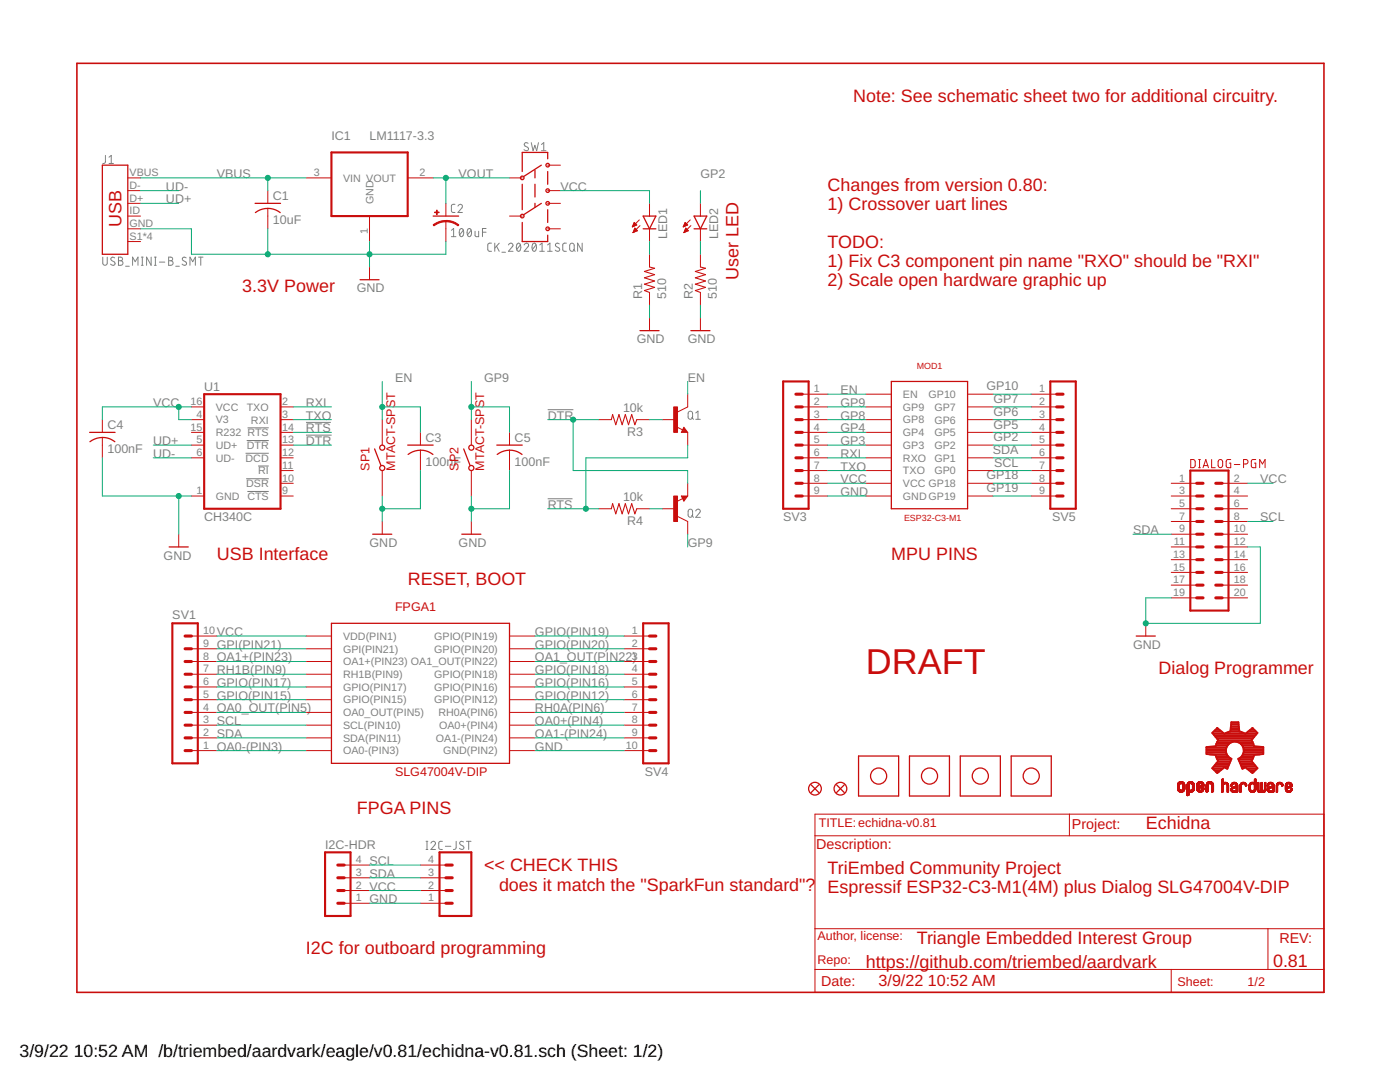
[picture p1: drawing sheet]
<svg xmlns="http://www.w3.org/2000/svg" width="279mm" height="216mm" viewBox="0 0 279 216" stroke-linecap="round" stroke-linejoin="round" font-family="sans-serif">
<g fill="none" stroke="#808080" stroke-width=".2">
<path d="M21 31v1.4l-.2 .2h-.3M21.8 32.6h.8M21.8 31.4l.4-.4v1.6M105.4 28.6a.41 .41 0 0 0-.6-.1 .41 .41 0 0 0 0 .6l.5 .3a.41 .41 0 0 1 .1 .6 .41 .41 0 0 1-.7 0l-.1-.1M106 28.5l.4 1.6 .3-1.1 .4 1.1 .4-1.6M108.1 28.8l.4-.3v1.6M108.1 30.1h.9M20.5 51.3v1.2a.44 .44 0 0 0 .5 .4 .44 .44 0 0 0 .4-.4v-1.2M22.9 51.5l-.2-.1a.38 .38 0 0 0-.5 .1 .38 .38 0 0 0 .1 .5l.5 .3a.41 .41 0 0 1 0 .6 .41 .41 0 0 1-.6-.1l-.1-.1M23.6 51.3h.5a.36 .36 0 0 1 .4 .4 .36 .36 0 0 1-.4 .3 .46 .46 0 0 1 .5 .5 .46 .46 0 0 1-.5 .4h-.5zM23.6 52h.5M25.1 53.1h.7"/>
<path d="M26.5 52.9v-1.6l.5 .9 .5-.9v1.6M28.2 52.9h.4M28.2 51.3h.4M28.4 51.3v1.6M30.2 51.3v1.6l-.9-1.6v1.6M30.8 52.9h.4M30.8 51.3h.4M31 51.3v1.6M31.8 52.3h1.1M33.7 51.3h.4a.36 .36 0 0 1 .4 .4 .36 .36 0 0 1-.4 .3 .46 .46 0 0 1 .4 .5 .46 .46 0 0 1-.4 .4h-.4zM33.7 52h.4M35.1 53.1h.7"/>
<path d="M37.1 51.5l-.1-.1a.38 .38 0 0 0-.6 .1 .38 .38 0 0 0 .2 .5l.5 .3a.44 .44 0 0 1-.1 .7 .44 .44 0 0 1-.7-.3M37.9 52.9v-1.6l.6 .9 .5-.9v1.6M39.6 51.3h.9M40.1 51.3v1.6M90.1 46l.4-.4v1.6M90.1 47.2h.9M90.8 40.8h-.5l-.2 .3v1.1l.2 .2h.5M91.4 41.1a.44 .44 0 0 1 .6-.3 .44 .44 0 0 1 .2 .7l-.8 .9h.9M91.8 45.7l.3-.1a.97 .97 0 0 1 0 1.6 1.02 1.02 0 0 1-.3-1.5zM92.5 46l-.8 .9M93.4 45.7l.3-.1a.97 .97 0 0 1 0 1.6 1.02 1.02 0 0 1-.3-1.5zM94 46l-.7 .9"/>
<path d="M94.8 46.1v1l.3 .1h.4v-1.1M96.3 46.3h.7M97 45.6h-.7v1.6M98.1 48.5l-.5 .1-.3 .3 .1 1 .2 .2h.5M98.7 48.5v1.6M99.1 49.1l.5 1M99.6 48.5l-.9 1M100.2 50.3h.7M101.5 48.9a.44 .44 0 0 1 .6-.4 .44 .44 0 0 1 .1 .7l-.7 .9h.9M103.3 48.6l.2-.1a.95 .95 0 0 1 0 1.6 1.04 1.04 0 0 1-.2-1.5zM103.8 48.9l-.7 .9M104.6 48.9a.44 .44 0 0 1 .6-.4 .44 .44 0 0 1 .2 .7l-.8 .9h.9"/>
<path d="M106.4 48.6l.2-.1a.97 .97 0 0 1 0 1.6 1.02 1.02 0 0 1-.2-1.5zM107 48.9l-.7 .9M107.7 50.1h.9M107.7 48.9l.5-.4v1.6M109.3 50.1h.9M109.3 48.9l.4-.4v1.6M111.6 48.7l-.2-.1a.38 .38 0 0 0-.5 .1 .38 .38 0 0 0 .1 .5l.5 .3a.44 .44 0 0 1 0 .7 .44 .44 0 0 1-.7-.3M113 48.5l-.5 .1-.2 .3v1l.2 .2h.5M113.8 48.7l.4-.2 .3 .2 .1 1a.46 .46 0 0 1-.5 .4 .46 .46 0 0 1-.4-.4v-.7zM114.4 49.8l.4 .3M116.2 48.5v1.6l-.9-1.6v1.6M49 90.4h4.6"/>
<path d="M49.1 95.5h4.5M49.2 87.9h4.4M49.4 98.1h4.2M49.4 85.4h4.2M51.5 93h2.1M61.1 84.3h4.9M61.1 86.8h5.1M109.3 99.5h5M109.3 81.7h5.1M137.5 82.2l.3-.2 .3 .2 .1 1a.44 .44 0 0 1-.4 .5 .44 .44 0 0 1-.5-.5zM138 83.3l.4 .4M138.9 82.4l.4-.4v1.7"/>
<path d="M138.9 83.7h.9M137.5 101.7l.3-.1 .3 .1 .1 1.1a.44 .44 0 0 1-.4 .4 .44 .44 0 0 1-.5-.4zM138 102.8l.4 .4M138.9 102a.44 .44 0 0 1 .6-.4 .44 .44 0 0 1 .1 .7l-.7 .9h.9M85 169.5h.4M85 167.9h.4M85.2 167.9v1.6M86 168.2a.45 .45 0 0 1 .6-.3 .45 .45 0 0 1 .2 .7l-.8 .9h.9M88.3 167.9h-.5l-.2 .3v1.1l.2 .2h.5M88.9 168.9h1.1M91 167.9v1.4l-.5 .2M92.5 168l-.2-.1a.38 .38 0 0 0-.5 .1 .38 .38 0 0 0 .1 .6l.5 .2a.41 .41 0 0 1 .1 .6 .41 .41 0 0 1-.7 0l-.1-.1"/>
<path d="M93.1 167.9h.9M93.5 167.9v1.6"/>
</g>
<path d="M66.1 30.4h15.3v12.7h-15.3zM40.7 78.7h15.3v22.8h-15.3zM156.3 76.1h5.1v25.4h-5.1zM209.6 76.1h5.1v25.4h-5.1zM237.6 93.9h7.6v27.9h-7.6zM34.4 124.4h5.1v27.9h-5.1zM128.4 124.4h5v27.9h-5zM64.9 170.1h5.1v12.7h-5.1zM87.7 170.1h6.4v12.7h-6.4z" fill="none" stroke="#c90d0c" stroke-width=".42"/>
<g fill="none" stroke="#c90d0c" stroke-width=".61">
<path d="M158.8 78.7h1.3M210.9 78.7h1.3M158.8 83.7h1.3M158.8 81.2h1.3M158.8 88.8h1.3M158.8 86.3h1.3M158.8 96.4h1.3M158.8 93.9h1.3M158.8 91.4h1.3M158.8 99h1.3M210.9 83.7h1.3M210.9 81.2h1.3"/>
<path d="M210.9 88.8h1.3M210.9 86.3h1.3M210.9 96.4h1.3M210.9 93.9h1.3M210.9 91.4h1.3M210.9 99h1.3M238.8 96.4h1.3M238.8 99h1.3M242.6 96.4h1.3M242.6 99h1.3M238.8 101.5h1.3M238.8 106.6h1.3"/>
<path d="M238.8 104.1h1.3M238.8 109.1h1.3M238.8 111.7h1.3M238.8 114.2h1.3M238.8 116.8h1.3M238.8 119.3h1.3M242.6 101.5h1.3M242.6 106.6h1.3M242.6 104.1h1.3M242.6 109.1h1.3M242.6 111.7h1.3M242.6 114.2h1.3"/>
<path d="M242.6 116.8h1.3M242.6 119.3h1.3M36.9 139.6h1.3M36.9 132h1.3M36.9 134.5h1.3M36.9 137.1h1.3M36.9 126.9h1.3M36.9 129.5h1.3M129.6 139.6h1.3M129.6 132h1.3M129.6 134.5h1.3M129.6 137.1h1.3"/>
<path d="M129.6 126.9h1.3M129.6 129.5h1.3M36.9 144.7h1.3M36.9 147.2h1.3M36.9 149.8h1.3M36.9 142.2h1.3M129.6 144.7h1.3M129.6 147.2h1.3M129.6 149.8h1.3M129.6 142.2h1.3M67.4 175.2h1.3M67.4 177.7h1.3"/>
<path d="M67.4 172.6h1.3M89 175.2h1.3M89 177.7h1.3M89 172.6h1.3M67.4 180.2h1.3M89 180.2h1.3"/>
</g>
<g fill="none" stroke="#c90d0c" stroke-width=".2">
<path d="M25.5 35.5h2.5M25.5 38h2.5M53.4 38v2.6M61.1 35.5h5M81.4 35.5h5M101.7 35.5h2.5M109.3 38h2.5M109.3 33h2.5M25.5 40.6h2.5M25.5 45.7h2.5M25.5 43.1h2.5M25.5 48.2h2.5"/>
<path d="M53.4 41.6v4.1M73.7 43.1v5.1M73.7 53.3v2.5M89 40.6v2.5M89 44.1v4.1M101.7 43.1h2.5M109.3 40.6h2.5M109.3 45.7h2.5M126.2 45.2h.2M126.3 45.1h.4M126.3 45h.6M126.3 46.4h.1"/>
<path d="M126.4 44.8h.6M126.4 46.3h.2M126.4 44.7h.5M126.4 46.2h.5M126.5 44.6h.3M126.5 46h.7M126.5 44.5h.2M126.5 45.9h.6M126.6 44.4l.5 .5-.9 .4zM126.6 45.8h.4M126.6 45.7h.3M126.7 45.6h.1"/>
<path d="M126.7 45.5l-.4 .9M126.7 45.5l.5 .5-.9 .4M127.6 43.9l-1.4 1.4M127.7 45l-1.4 1.4M129.6 40.6v2.5M129.6 45.7v2.5M129.6 50.7v2.6M129.6 58.4v2.5M136.4 45.2h.1M136.4 45.1h.4M136.5 45h.6M136.5 46.4h.1"/>
<path d="M136.5 44.8h.7M136.5 46.3h.3M136.6 44.7h.5M136.6 46.2h.5M136.6 46h.8M136.7 44.6h.2M136.7 44.5h.1M136.7 45.9h.6M136.7 45.8h.4M136.7 44.4l.5 .5-.8 .4zM136.8 45.7h.2M136.8 45.6h.1"/>
<path d="M136.9 45.5l-.4 .9M136.9 45.5l.5 .5M137.4 46l-.9 .4M137.8 43.9l-1.4 1.4M137.9 45l-1.4 1.4M139.8 40.6v2.5M139.8 45.7v2.5M139.8 50.7v2.6M139.8 58.4v2.5M129.6 63.4v2.6M137.2 78.7v2.5l-2 1M139.8 63.4v2.6"/>
<path d="M160.1 78.7h5.1M172.8 78.7h5.1M193.1 78.7h5.1M205.8 78.7h5.1M20.4 83.7v2.6M20.4 87.3v4.1M38.2 81.2h2.5M38.2 83.7h2.5M38.2 86.3h2.5M38.2 88.8h2.5M38.2 91.4h2.5M38.2 99h2.5"/>
<path d="M56 81.2h2.5M56 83.7h2.5M56 86.3h2.5M56 88.8h2.5M56 91.4h2.5M56 93.9h2.5M56 96.4h2.5M56 99h2.5M76.3 83.7v5.1M76.3 93.9v5.1M83.9 86.3v2.5M83.9 89.8v4.1"/>
<path d="M94.1 83.7v5.1M94.1 93.9v5.1M101.7 86.3v2.5M101.7 89.8v4.1M119.5 83.7h2.5M127.1 83.7h2.5M132.2 83.7h2.5M135 85.2l1.2 .6M136 99h1.2l-.7 1zM136.2 99.5l-1.2 .6M136.5 85.3l.7 1h-1.2zM137.2 86.3v2.5"/>
<path d="M137.2 96.4v2.6M160.1 81.2h5.1M160.1 83.7h5.1M160.1 86.3h5.1M160.1 88.8h5.1M160.1 91.4h5.1M160.1 93.9h5.1M160.1 96.4h5.1M160.1 99h5.1M172.8 81.2h5.1M172.8 83.7h5.1M172.8 86.3h5.1"/>
<path d="M172.8 88.8h5.1M172.8 91.4h5.1M172.8 93.9h5.1M172.8 96.4h5.1M172.8 99h5.1M193.1 81.2h5.1M193.1 83.7h5.1M193.1 86.3h5.1M193.1 88.8h5.1M193.1 91.4h5.1M193.1 93.9h5.1M193.1 96.4h5.1"/>
<path d="M193.1 99h5.1M205.8 81.2h5.1M205.8 83.7h5.1M205.8 86.3h5.1M205.8 88.8h5.1M205.8 91.4h5.1M205.8 93.9h5.1M205.8 96.4h5.1M205.8 99h5.1M233.7 96.4h5.1M233.7 99h5.1M237.6 91.7h.7l.2 .3v1l-.2 .3h-.7z"/>
<path d="M239.2 91.7h.4M239.2 93.3h.4M239.4 91.7v1.6M240.1 93.3l.5-1.6 .6 1.6M240.2 92.9h.8M241.8 91.7v1.6h.7M243.2 91.8l.3-.1 .4 .1 .1 .3v.8a.46 .46 0 0 1-.4 .4 .46 .46 0 0 1-.5-.4zM243.9 96.4h5.1M243.9 99h5.1M245.6 91.7h-.7l-.1 .2v1.3l.8 .1v-.9h-.3M246.3 92.7h1.1M248.2 92.6h.4a.44 .44 0 0 0 .5-.5 .44 .44 0 0 0-.5-.4h-.4v1.6"/>
<path d="M250.6 91.7h-.7l-.2 .2v1.1l.2 .3h.7v-.9h-.2M251.4 93.3v-1.6l.5 .9 .6-.9v1.6M35.7 106.6v2.5M76.3 104.1v2.5M94.1 104.1v2.5M119.5 101.5h2.5M127.1 101.5h2.5M132.2 101.5h2.5M135.2 103l2 1.1v2.5M233.7 101.5h5.1M233.7 104.1h5.1M233.7 106.6h5.1"/>
<path d="M233.7 109.1h5.1M233.7 111.7h5.1M233.7 114.2h5.1M233.7 116.8h5.1M233.7 119.3h5.1M243.9 101.5h5.1M243.9 104.1h5.1M243.9 106.6h5.1M243.9 109.1h5.1M243.9 111.7h5.1M243.9 114.2h5.1M243.9 116.8h5.1"/>
<path d="M243.9 119.3h5.1M38.2 139.6h5.1M38.2 137.1h5.1M38.2 134.5h5.1M38.2 132h5.1M38.2 129.5h5.1M38.2 126.9h5.1M61.1 139.6h5M61.1 137.1h5M61.1 134.5h5M61.1 132h5M61.1 129.5h5"/>
<path d="M61.1 126.9h5M101.7 139.6h5.1M101.7 137.1h5.1M101.7 134.5h5.1M101.7 132h5.1M101.7 129.5h5.1M101.7 126.9h5.1M124.5 139.6h5.1M124.5 137.1h5.1M124.5 134.5h5.1M124.5 132h5.1M124.5 129.5h5.1"/>
<path d="M124.5 126.9h5.1M228.7 124.4v2.5M38.2 149.8h5.1M38.2 147.2h5.1M38.2 144.7h5.1M38.2 142.2h5.1M61.1 149.8h5M61.1 147.2h5M61.1 144.7h5M61.1 142.2h5M101.7 149.8h5.1M101.7 147.2h5.1"/>
<path d="M101.7 144.7h5.1M101.7 142.2h5.1M124.5 149.8h5.1M124.5 147.2h5.1M124.5 144.7h5.1M124.5 142.2h5.1M235 157.4l.4 .1M235 157.4h.4M235 157.3h.4M235 157.2h.4M235 157.1h.4M235 157h.4"/>
<path d="M235 156.9h.4M235 156.8h.4M235 156.7h.4M235 156.5h.4M235 157.6h.5M235 157.5l.5 .1M235 157.5h.4M235 157.6h.6M235.1 157.7h1.3M235.1 156.3h1.2M235.1 157.8h1.2M235.1 156.2h1.2"/>
<path d="M235.2 157.8h1.1M235.2 156.2h1.1M235.2 157.9h1M235.2 156.1h1M235.3 157.9h.9M235.3 156.1h.8M235.3 158h.8M235.4 156.6h-.4M235.4 156h.6M235.5 156.4l-.5 .1M235.5 158.1h.4M235.5 156h.4"/>
<path d="M235.5 156.4h-.5M235.6 158.1h.2M235.6 156.4h-.6M235.8 156.4h.6M235.8 157.7h.6M235.9 156.4h.5M235.9 157.6h.5M235.9 156.4l.5 .1M236 157.5h.4M236 156.5h.4M236 157.5h.5M236 156.6h.5"/>
<path d="M236 156.5l.5 .1M236.1 157.4h.4M236.1 157.3h.4M236.1 157.2h.4M236.1 157.1h.4M236.1 157h.4M236.1 156.9h.4M236.1 156.8h.4M236.1 156.7h.4M236.4 157.6h-.5M236.9 158.6h.4M236.9 158.5h.4"/>
<path d="M236.9 158.4h.4M236.9 158.3h.4M236.9 158.2h.4M236.9 158.1h.4M236.9 157.7h1.4M236.9 157.6h.6M236.9 157.6h.5M236.9 157.5l.5 .1M236.9 157.5h.4M236.9 157.4h.4M236.9 157.3h.4M236.9 157.2h.4"/>
<path d="M236.9 157.1h.4M236.9 157h.4M236.9 156.9h.4M236.9 156.8h.4M236.9 156.7h.4M236.9 156.5h.4M236.9 156.5h.5M237 156.3h1.3M237 156.3h1.2M237 156.2h1.2M237.1 158.7l-.2 .1M237.1 156.2h1.1"/>
<path d="M237.2 156.1h.9M237.2 156.1h.8M237.2 158.7h-.3M237.3 158.6l-.4 .1M237.3 156.6h-.4M237.3 156h.6M237.4 158.1h.4M237.4 156.4l-.5 .1M237.4 156h.4M237.5 156.4h-.5M237.6 158.1h.1M237.6 156.4h-.6"/>
<path d="M237.7 156.4h.6M237.8 157.6h.5M237.8 156.4h.5M237.9 156.4h.4M237.9 156.5h.5M238 157.5h.4M238 157.4h.4M238 157.3h.4M238 157.2h.4M238 157.1h.4M238 157h.4M238 156.9h.4"/>
<path d="M238 156.8h.4M238 156.7h.4M238 156.6h.4M238 158h-1.1M238.1 157.9l-1.2 .1M238.1 157.9h-1.2M238.2 157.8l-1.3 .1M238.2 157.8h-1.3M238.3 157.8h-1.4M238.3 157.6l-.5 .1M238.3 157.5l-.4 .1M238.4 157.5h-.5"/>
<path d="M238.8 157.5l.5 .1M238.8 157.5h.4M238.8 157.4l.4 .1M238.8 157.4h.4M238.8 156.8l.4 .1M238.8 156.8h.4M238.8 156.7h.4M238.8 156.5h.4M238.8 157.6h.6M238.9 157.6l.5 .1M238.9 157.7h1.3M238.9 156.3h1.3"/>
<path d="M239 157.8h1.1M239 156.2h1.1M239.1 157.9h.9M239.1 156.1h.9M239.1 156.1h.8M239.2 158h.7M239.2 156.7h-.4M239.2 156.6h-.4M239.2 156h.6M239.2 156.5l-.4 .1M239.3 157.4h-.5M239.3 156.9h1"/>
<path d="M239.3 156.4l-.5 .1M239.3 158.1h.5M239.4 157.3h-.6M239.4 156.4h-.6M239.4 156h.3M239.4 158.1h.2M239.5 156.8h.8M239.5 156.4h-.6M239.5 157.2l-.7 .1M239.6 157.2h-.8M239.6 156.8h.7M239.6 156.4h.6"/>
<path d="M239.7 157.7h.5M239.7 156.7h.6M239.7 157.1l-.9 .1M239.7 156.4h.5M239.7 157.6h.5M239.8 156.4l.5 .1M239.8 157.1h-1M239.8 156.7h.5M239.8 156.5h.5M239.8 157.5h.5M239.8 156.6h.5M239.9 157.5h.4"/>
<path d="M239.9 157.4h.4M239.9 157.3h.4M239.9 157.1h-1.1M240 157.2h.3M240.1 157h-1.3M240.1 157.2h.1M240.2 157.8h-1.3M240.2 156.9h-1.4M240.3 157.5l-.5 .1M240.7 157.8h.4M240.7 157.7h.4M240.7 157.6h.4"/>
<path d="M240.7 157.5h.4M240.7 157.4h.4M240.7 157.3h.4M240.7 157.2h.4M240.7 157.1h.4M240.7 157h.4M240.7 156.9h.4M240.7 156.8h.4M240.7 156.7h.4M240.7 156.6h.4M240.8 158.1h.1M240.8 156.3h1.3"/>
<path d="M240.9 156.3h1.2M240.9 156.2h1.1M241 156.1h.9M241 158h-.3M241.1 157.9l-.4 .1M241.1 157.9h-.4M241.1 156h.6M241.2 156.5l-.5 .1M241.2 156.5h-.5M241.2 156.4l-.5 .1M241.3 156.4h-.5M241.3 156h.3"/>
<path d="M241.4 156.4h-.6M241.5 156.4h.6M241.6 156.4h.5M241.7 156.4l.5 .1M241.7 156.5h.5M241.8 156.5h.4M241.8 157.9h.4M241.8 157.8h.4M241.8 157.7h.4M241.8 157.6h.4M241.8 157.5h.4M241.8 157.4h.4"/>
<path d="M241.8 157.3h.4M241.8 157.2h.4M241.8 157.1h.4M241.8 157h.4M241.8 156.9h.4M241.8 156.8h.4M241.8 156.7h.4M241.8 156.6h.4M241.8 158.1h.1M242.1 158h-.3M242.2 157.9l-.4 .1M243.8 157.9h.3"/>
<path d="M243.8 157.8h.3M243.8 157.7h.3M243.8 157.6h.3M243.8 157.5h.3M243.8 157.4h.3M243.8 157.3h.3M243.8 157.2h.3M243.8 157.1h.3M243.8 157h.3M243.8 156.9h.3M243.8 156.8h.3M243.8 156.7h.3"/>
<path d="M243.8 156.6h.4M243.8 156.5h.4M243.8 156.4h1.3M243.8 156.3h1.2M243.8 156.2h1.1M243.8 156.1l1.1 .1M243.8 156.1h.3M243.8 156h.3M243.8 155.9h.3M243.8 155.8h.3M243.8 155.7h.3M243.8 155.6h.3"/>
<path d="M243.8 155.5h.3M243.9 158.1h.1M243.9 155.5h.2M244 155.4h.1M244 158.1h-.2M244.1 158h-.3M244.2 156.5l-.4 .1M244.3 156.1h.5M244.3 156.4l-.5 .1M244.4 156.4h-.6M244.6 156.4h.5M244.7 156.4l.5 .1"/>
<path d="M244.8 156.5h.4M244.9 156.6h.3M244.9 156.7h.3M244.9 157.9h.3M244.9 157.8h.3M244.9 157.7h.3M244.9 157.6h.3M244.9 157.5h.3M244.9 157.4h.3M244.9 157.3h.3M244.9 157.2h.3M244.9 157.1h.3"/>
<path d="M244.9 157h.3M244.9 156.9h.3M244.9 156.8h.3M244.9 158.1h.1M245.1 158.1h-.2M245.2 158h-.3M245.2 157.9h-.3M245.6 157.6l.4 .1M245.6 157.6h.4M245.6 157.5h.3M245.7 157.7h.3M245.7 156.7h.2"/>
<path d="M245.7 157.8h.5M245.7 157.8h.4M245.7 157.4h.3M245.7 156.5h.3M245.7 157.8h.8M245.8 157.9h.7M245.8 156.4h1.1M245.8 157.9l.7 .1M245.8 156.3h1M245.9 158h.6M245.9 156.8l-.3 .1M245.9 156.3h.9"/>
<path d="M245.9 156.8h-.3M245.9 156.2h.9M245.9 157.1h1.1M245.9 156.7l-.3 .1M246 157.5h-.4M246 156.7h-.3M246 156.2h.7M246 158.1h.5M246 156.6h-.3M246 157.4l-.3 .1M246 157.1h1M246.1 156.5h-.4"/>
<path d="M246.1 156.1h.5M246.1 157.4h-.4M246.1 157h.9M246.1 156.4l-.4 .1M246.2 158.1h.1M246.2 156.4h-.4M246.3 157.8h.2M246.3 157.3h-.6M246.3 157h.7M246.4 156.9h.6M246.4 157.2l-.7 .1M246.4 156.4h.5"/>
<path d="M246.5 157.2h-.7M246.5 156.9h.5M246.5 156.4l.5 .1M246.6 156.5h.4M246.6 156.8h.4M246.6 156.5l.4 .1M246.7 156.6h.3M246.7 156.8h.3M246.7 156.7h.3M246.7 158.1h.1M246.7 157.9h.3M246.7 157.8h.3"/>
<path d="M246.7 157.7h.3M246.7 157.6h.3M246.7 157.5h.3M246.7 157.4h.3M246.7 157.3h.3M246.7 157.2h.3M246.9 158.1h-.2M247 158h-.3M247 157.1l-1.2 .1M247.5 157.9h.3M247.5 157.8h.3M247.5 157.7h.3"/>
<path d="M247.5 157.6h.3M247.5 157.5h.3M247.5 157.4h.3M247.5 157.3h.3M247.5 157.2h.3M247.5 157.1h.3M247.5 157h.3M247.5 156.9h.3M247.5 156.8h.3M247.5 156.7h.3M247.5 158.1h.1M247.6 156.4h1.1"/>
<path d="M247.6 158.1h-.1M247.6 156.3h1.1M247.7 156.3h.9M247.7 156.2h.9M247.7 158h-.2M247.8 156.2h.7M247.8 156.6h-.3M247.8 156.5l-.3 .1M247.9 156.5h-.4M247.9 156.1h.5M247.9 156.4l-.4 .1M248.1 156.4h-.6"/>
<path d="M248.2 156.4h.5M248.3 156.4l.5 .1M248.4 156.5h.4M248.5 156.5h.3M248.5 156.6h.3M248.5 156.7h.3M248.7 156.8l-.1 .1M248.8 156.8h-.2M248.8 156.7l-.3 .1M249.3 157.5h.3M249.3 157.4h.3M249.3 157.3h.3"/>
<path d="M249.3 157.2h.3M249.3 157.1h.3M249.3 157h.3M249.3 156.9h.3M249.3 156.8h.3M249.3 156.7h.3M249.3 157.6h.3M249.3 156.6h.3M249.3 157.8h.5M249.3 157.7h.4M249.4 157.8h.5M249.4 157.8h1.1"/>
<path d="M249.4 156.3h1.2M249.4 157.9h1.1M249.5 157.9h.9M249.5 156.3h1.1M249.5 156.2h1.1M249.6 156.2h1M249.6 156.6h-.3M249.7 158.1h.6M249.7 156.5h-.4M249.7 158.1h.5M249.7 156.1h.5M249.7 156.4l-.4 .1"/>
<path d="M249.9 156.4h-.5M249.9 158.1h.1M250 156.4h.6M250.1 157.8h.5M250.1 156.4h.5M250.2 156.5h.4M250.3 157.7h.3M250.3 156.5h.3M250.3 157.6h.3M250.3 156.6h.3M250.3 157.5h.3M250.3 157.4h.3"/>
<path d="M250.3 157.3h.3M250.3 157.2h.3M250.3 157.1h.3M250.3 157h.3M250.3 156.9h.3M250.3 156.8h.3M250.3 156.7h.3M250.3 156.1h.3M250.3 156h.3M250.3 155.9h.3M250.3 155.8h.3M250.3 155.7h.3"/>
<path d="M250.3 155.6h.3M250.3 155.5h.3M250.4 158h-.8M250.4 155.5h.2M250.5 155.4h.1M250.5 157.8h-.5M250.6 157.7h-.4M250.6 156.4h-1.2M250.9 157.5h.3M250.9 157.4h.3M250.9 157.3h.3M250.9 157.2h.3"/>
<path d="M250.9 157.1h.3M250.9 157h.3M250.9 156.9h.3M250.9 156.8h.3M250.9 156.7h.3M250.9 156.6h.3M250.9 156.5h.3M250.9 156.4h.3M250.9 156.3h.3M250.9 157.8h.4M250.9 157.7h.3M250.9 157.6h.3"/>
<path d="M250.9 156.2h.3M251 157.8h1.6M251 156.2h.2M251 157.9h1.5M251.1 156.1h.1M251.2 158.1h.4M251.5 158.1h.1M251.5 157.8h.5M251.6 157.7h.3M251.6 157.6h.3M251.6 157.5h.3M251.6 157.4h.3"/>
<path d="M251.6 157.3h.3M251.6 157.2h.3M251.6 157.1h.3M251.6 157h.3M251.6 156.9h.3M251.6 156.8h.3M251.6 156.7h.3M251.6 156.6h.3M251.6 156.5h.3M251.6 156.4h.3M251.6 156.3h.3M251.6 156.2h.3"/>
<path d="M251.7 158.1h-.5M251.7 156.2h.2M251.8 156.1h.1M251.9 158.1h.5M251.9 158.1h.4M252.2 157.8h.4M252.3 157.7h.3M252.3 157.6h.3M252.3 157.5h.3M252.3 157.4h.3M252.3 157.3h.3M252.3 157.2h.3"/>
<path d="M252.3 157.1h.3M252.3 157h.3M252.3 156.9h.3M252.3 156.8h.3M252.3 156.7h.3M252.3 156.6h.3M252.3 156.5h.3M252.3 156.4h.3M252.3 156.3h.3M252.3 156.2h.3M252.4 156.2h.2M252.5 158h-1.4"/>
<path d="M252.5 156.1h.1M252.6 157.8l-1.6 .1M252.9 157.6l.3 .1M252.9 157.6h.3M252.9 157.5h.3M252.9 157.7h.4M252.9 156.7h.3M252.9 157.8h.4M252.9 157.8h.8M253 157.8l.8 .1M253 157.9h.8M253 157.9l.8 .1"/>
<path d="M253 156.4h1.1M253.1 156.3h1M253.1 156.8l-.2 .1M253.1 158h.7M253.2 156.8h-.3M253.2 157.1h1.1M253.2 156.2h.8M253.2 156.7l-.3 .1M253.2 158.1h.6M253.2 156.6h-.3M253.3 157.4l-.4 .1M253.3 156.5l-.4 .1"/>
<path d="M253.3 158.1h.4M253.3 157.1h1M253.3 157.4h-.4M253.3 156.5h-.4M253.3 156.1h.5M253.4 157.4h-.5M253.4 157h.9M253.4 156.4l-.4 .1M253.5 156.4h-.5M253.5 157.3h-.6M253.5 157h.8M253.6 157.2l-.6 .1"/>
<path d="M253.6 156.9h.7M253.7 156.4h.5M253.7 157.2h-.7M253.7 156.9h.6M253.8 156.4l.4 .1M253.9 156.5h.3M253.9 157.1l-.8 .1M253.9 156.8h.4M253.9 156.5l.3 .1M253.9 156.6h.4M254 157.1h.3M254 156.8h.3"/>
<path d="M254 156.7h.3M254 157.9h.3M254 157.8h.3M254 157.7h.3M254 157.6h.3M254 157.5h.3M254 157.4h.3M254 157.3h.3M254 157.2h.3M254 158.1h.1M254.1 158.1h-.1M254.2 158h-.2"/>
<path d="M254.3 157.9l-.3 .1M254.7 158.1h.1M254.7 157.9h.3M254.7 157.8h.3M254.7 157.7h.3M254.7 157.6h.3M254.7 157.5h.3M254.7 157.4h.3M254.7 157.3h.3M254.7 157.2h.3M254.7 157.1h.3M254.7 157h.3"/>
<path d="M254.7 156.9h.3M254.7 156.8h.3M254.7 156.7h.3M254.8 156.4h1.2M254.8 158.1h-.1M254.9 156.3h1M255 158h-.3M255 156.2h.8M255 156.7h-.3M255 156.6h-.3M255.1 156.5l-.4 .1M255.1 156.5h-.4"/>
<path d="M255.1 156.1h.6M255.2 156.4l-.4 .1M255.3 156.4h-.5M255.5 156.4h.5M255.6 156.4l.4 .1M255.7 156.5h.3M255.7 156.5h.4M255.7 156.6h.4M255.8 156.7h.3M255.9 156.8l-.1 .1M256 156.8h-.2M256.1 156.7l-.3 .1"/>
<path d="M256.5 157.5l.4 .1M256.5 157.5h.3M256.5 157.4h.4M256.5 157.2h.8M256.5 157.1h1.1M256.5 157h.3M256.5 156.9h.3M256.5 156.8h.3M256.5 156.7h.3M256.5 157.6l.4 .1M256.5 157.6h.4M256.6 157.7h.4"/>
<path d="M256.6 157.8h.4M256.6 157.8h.6M256.6 157.8h1.2M256.7 157.9h1M256.7 156.3h1M256.8 156.3h.9M256.8 156.2h.8M256.8 156.7h-.3M256.9 157.4l-.4 .1M256.9 156.6h-.4M256.9 156.5l-.4 .1M256.9 158.1h.6"/>
<path d="M256.9 156.5h-.3M256.9 156.1h.6M257 157.4h-.5M257 158.1h.5M257 156.4l-.4 .1M257.1 157.3h-.6M257.1 156.4h-.5M257.2 158.1h.1M257.2 156.9h.7M257.2 157.2l-.7 .1M257.3 157.8h.5M257.3 156.9h.6"/>
<path d="M257.3 156.4h.5M257.4 156.4l.4 .1M257.4 156.8h.5M257.5 157.1l-1 .1M257.5 156.5h.4M257.5 157.7h.4M257.5 156.8h.4M257.5 156.5l.4 .1M257.5 157.1h-1M257.6 157.6h.3M257.6 156.6h.3M257.6 156.7h.3"/>
<path d="M257.6 157.5h.3M257.6 158h-.8M257.6 157.4h.3M257.7 157.4h.2M257.8 157.3h.1M257.8 156.4h-1.2M257.8 157.8h-.4M257.8 157h-.8M257.8 157.7h-.3M257.9 157h-.8M257.9 157.6h-.4M68.7 177.7h5"/>
<path d="M68.7 175.2h5M68.7 172.6h5M83.9 177.7h5.1M83.9 175.2h5.1M83.9 172.6h5.1M162.6 162.5h101.6v35.5h-101.6zM162.6 166.8h101.6M213.4 162.5v4.3M68.7 180.2h5M83.9 180.2h5.1M162.6 185.3h101.6M162.6 193.4h101.6"/>
<path d="M233.7 193.4v4.6M253 185.3v8.1"/>
</g>
<g fill="none" stroke="#c90d0c" stroke-width=".25">
<path d="M20.4 33h5.1v17.7h-5.1zM104.2 36.8v5M106.8 34v1.5M106.8 36.8v2.5M108 33l-3.5 2.2M109.3 31.7v-1.3h-5.1v3.8M109.3 34.2v2.6M50.9 40.6h5.1M53.4 41.6l1.6 .3 .9 .5M53.4 41.6l-1.5 .3-.9 .5M71.9 55.8h3.7M86.4 43.1h5.1"/>
<path d="M104.2 44.4v3.8h5.1v-1.3M106.8 40.6v.7M108 40.6l-3.5 2.3M109.3 41.8v2.6M128.4 43.1h2.5l-1.3 2.6zM128.4 45.7h2.5M138.5 43.1h2.6l-1.3 2.6zM138.5 45.7h2.6M127.7 66h3.8M137.9 66h3.8M177.9 76.1h15.2v25.4h-15.2zM17.9 86.3h5.1"/>
<path d="M17.9 88.1a4.1 4.1 0 0 1 5 0M74.8 89.6l1.2 3.3M81.4 88.8h5M81.4 90.7a4 4 0 0 1 5 0M92.5 89.6l1.3 3.3M99.1 88.8h5.1M99.2 90.7a4 4 0 0 1 5 0M136.2 99.1h.8l-.5 .6-.3-.5h.4l-.1 .3M136.5 85.8l.1 .2h-.4l.3-.5 .5 .6h-.8M33.8 109.1h3.8M74.4 106.6h3.8M92.2 106.6h3.8"/>
<path d="M66.1 124.4h35.6v27.9h-35.6zM226.8 126.9h3.8M161.9 156.6l1.5 1.5M163.4 156.6l-1.5 1.5M167 156.6l1.5 1.5M168.5 156.6l-1.5 1.5M171.3 150.9h8v7.9h-8zM181.5 150.9h8v7.9h-8zM191.6 150.9h8v7.9h-8zM201.8 150.9h8v7.9h-8z"/>
<circle cx="104.2" cy="35.5" r=".36"/>
<circle cx="109.3" cy="33" r=".36"/>
<circle cx="109.3" cy="38" r=".36"/>
<circle cx="104.2" cy="43.1" r=".36"/>
<circle cx="109.3" cy="45.7" r=".36"/>
<circle cx="109.3" cy="40.6" r=".36"/>
<circle cx="76.3" cy="89.3" r=".51"/>
<circle cx="76.3" cy="93.4" r=".51"/>
<circle cx="94.1" cy="93.4" r=".51"/>
<circle cx="94.1" cy="89.3" r=".51"/>
<circle cx="162.6" cy="157.4" r="1.27"/>
<circle cx="167.7" cy="157.4" r="1.27"/>
<circle cx="175.3" cy="154.9" r="1.61"/>
<circle cx="185.5" cy="154.9" r="1.61"/>
<circle cx="195.6" cy="154.9" r="1.61"/>
<circle cx="205.8" cy="154.9" r="1.61"/>
</g>
<path d="M15.3 12.6h248.9v185.4h-248.9z" fill="none" stroke="#c90d0c" stroke-width=".32"/>
<path d="M129.6 53.3l1 .2-2 .7 2 .6-2 .6 2 .7-2 .6 2 .6-2 .7 1 .4M139.8 53.3l1 .2-2 .7 2 .6-2 .6 2 .7-2 .6 2 .6-2 .7 1 .4M122 83.7l.3-1 .6 2.1 .6-2.1 .7 2.1 .6-2.1 .6 2.1 .7-2.1 .6 2.1 .4-1.1M122 101.5l.3-1 .6 2 .6-2 .7 2 .6-2 .6 2 .7-2 .6 2 .4-1" fill="none" stroke="#c90d0c" stroke-width=".21"/>
<g fill="#c90d0c" stroke="#c90d0c" stroke-width=".2">
<path d="M89 44h.3a3.9 3.9 0 0 1 2.3 .9l-.2 .2-1.4-.7-1-.2z" fill-rule="evenodd"/>
<path d="M86.4 44.9l1.3-.7 1.3-.2v.3l-1 .1-1.4 .7z" fill-rule="evenodd"/>
</g>
<g fill="#c90d0c" stroke="#c90d0c" stroke-width=".2">
<path d="M86.7 42.3h.9v.1h-.9z"/>
<path d="M87.1 41.9h.1v.9h-.1z"/>
<path d="M134.5 81.2h.7v5.1h-.7z"/>
<path d="M134.5 99h.7v5.1h-.7z"/>
</g>
<g fill="none" stroke="#c90d0c" stroke-width=".38">
<path d="M240.8 150.2h3.9M240.8 149.8h3.9M240.8 149.5h3.9M240.8 149.1h4M241.4 150.5h3.4M242 153.3h2.1M242 146.3h2.2M242.2 153h2.9M242.2 146h1.6M242.3 146.7h8.3M242.3 153.7h1.3M242.5 152.6h2.8"/>
<path d="M242.5 145.6h.9M242.6 147h7.7M242.7 148.8h2.3M242.7 154h.5M242.7 150.9h2.3M242.7 148.4h2.6M242.8 152.3h2.6M242.8 151.2h2.6M242.9 147.4h7.1M242.9 148.1h3M242.9 145.3h.1M242.9 145.3l1.5 1.1 1.2-.5 .1-1.8h1.4l.2 1.8 1.2 .5 1.5-1.1"/>
<path d="M242.9 145.3l-1 .9 1.2 1.5-.5 1.2-1.8 .2v1.4l1.8 .1 .5 1.2-1.2 1.5 1 1 1.5-1.2 .5 .3 .9-2-.8-.5M243 151.6h2.7M243.1 151.9h2.5M243.1 147.7h6.7M244.5 146.3h3.8M244.7 149.5l.1 .8 .2 .6M244.7 149.5a1.78 1.78 0 0 1 1.8-1.5 1.78 1.78 0 0 1 1.7 1.5M244.8 153.3h.2M245.4 146h2.1M245.6 145.6h1.7M245.6 145.3h1.7M245.7 144.9h1.5"/>
<path d="M245.7 144.6h1.5M245.7 144.3h1.5M247 148.1h3M247.2 151.6h2.7M247.3 151.9h2.5M247.5 151.2h2.6M247.5 152.3h2.6M247.6 152.6h2.8M247.6 148.4h2.5M247.8 153h2.9M247.8 150.9h2.4M247.9 153.3h.2"/>
<path d="M247.9 148.8h2.3M248.1 150.5h3.4M248.1 149.1h4M248.2 150.2h3.9M248.2 149.5v.6l-.4 .8M248.2 149.5h3.9M248.2 149.8h3.9M248.6 146.3h2.3M248.8 153.3h2.1M249.1 146h1.6M249.2 153.7h1.3M249.5 145.6h.8"/>
<path d="M249.7 154h.5M249.9 145.3h.1M250 145.3l1 .9-1.2 1.5 .5 1.2 1.8 .2v1.4l-1.8 .1-.5 1.2 1.2 1.5-1 1-1.5-1.2-.6 .3-.8-2 .7-.5"/>
</g>
<g fill="none" stroke="#0dab76" stroke-width=".2">
<path d="M28 38h7.7M28 35.5h33.1M53.4 35.5v2.5M86.4 35.5h15.3M89 35.5v5.1M111.8 38h17.8v2.6M139.8 38v2.6M28 45.7h10.2v5h50.8v-2.5M28 40.6h7.7M53.4 45.7v5M73.7 48.2v5.1M129.6 48.2v2.5"/>
<path d="M139.8 48.2v2.5M76.3 76.1v7.6M94.1 76.1v7.6M129.6 60.9v2.5M137.2 76.1v2.6M139.8 60.9v2.5M165.2 78.7h7.6M198.2 78.7h7.6M20.4 91.4v7.6h17.8M30.6 91.4h7.6M30.6 88.8h7.6M35.7 81.2v2.5h2.5"/>
<path d="M35.7 99v7.6M38.2 81.2h-17.8v2.5M58.5 81.2h7.6M58.5 83.7h7.6M58.5 88.8h7.6M58.5 86.3h7.6M76.3 81.2h7.6v5.1M76.3 99v5.1M83.9 93.9v7.6h-7.6M94.1 81.2h7.6v5.1M94.1 99v5.1M101.7 93.9v7.6h-7.6"/>
<path d="M109.3 83.7h10.2M114.4 83.7v10.2h22.8v2.5M129.6 83.7h2.6M137.2 88.8v2.6h-20.3v10.1M165.2 96.4h7.6M165.2 81.2h7.6M165.2 83.7h7.6M165.2 99h7.6M165.2 93.9h7.6M165.2 91.4h7.6M165.2 88.8h7.6M165.2 86.3h7.6"/>
<path d="M198.2 96.4h7.6M198.2 81.2h7.6M198.2 83.7h7.6M198.2 99h7.6M198.2 93.9h7.6M198.2 91.4h7.6M198.2 88.8h7.6M198.2 86.3h7.6M249 96.4h5.1M109.3 101.5h10.2M129.6 101.5h2.6M137.2 106.6v2.5"/>
<path d="M226.1 106.6h7.6M249 109.1h2.5v15.3h-22.8v-5.1h5M249 104.1h5.1M43.3 126.9h17.8M43.3 137.1h17.8M43.3 134.5h17.8M43.3 132h17.8M43.3 139.6h17.8M43.3 129.5h17.8M106.8 126.9h17.7M106.8 137.1h17.7M106.8 134.5h17.7"/>
<path d="M106.8 132h17.7M106.8 139.6h17.7M106.8 129.5h17.7M43.3 149.8h17.8M43.3 144.7h17.8M43.3 147.2h17.8M43.3 142.2h17.8M106.8 149.8h17.7M106.8 144.7h17.7M106.8 147.2h17.7M106.8 142.2h17.7M73.7 177.7h10.2"/>
<path d="M73.7 172.6h10.2M73.7 175.2h10.2M73.7 180.2h10.2"/>
</g>
<g fill="#0dab76" stroke="#0dab76" stroke-width=".2">
<circle cx="35.7" cy="81.2" r=".51"/>
<circle cx="73.7" cy="50.7" r=".51"/>
<circle cx="53.4" cy="50.7" r=".51"/>
<circle cx="76.3" cy="101.5" r=".51"/>
<circle cx="35.7" cy="99" r=".51"/>
<circle cx="228.7" cy="124.4" r=".51"/>
<circle cx="94.1" cy="101.5" r=".51"/>
<circle cx="76.3" cy="81.2" r=".51"/>
<circle cx="94.1" cy="81.2" r=".51"/>
<circle cx="53.4" cy="35.5" r=".51"/>
<circle cx="116.9" cy="101.5" r=".51"/>
<circle cx="114.4" cy="83.7" r=".51"/>
<circle cx="89" cy="35.5" r=".51"/>
</g>
<text font-size="7.2" fill="#c90d0c" x="172.8" y="134.5">DRAFT</text>
<g font-size="3.6" fill="#c90d0c">
<text x="170.3" y="20.3">Note: See schematic sheet two for additional circuitry.</text>
<text x="165.2" y="38">Changes from version 0.80:</text>
<text x="165.2" y="41.8">1) Crossover uart lines</text>
<text x="24.2" y="45.3" transform="rotate(-90 24.2 45.3)">USB</text>
<text x="165.2" y="49.5">TODO:</text>
<text x="165.2" y="53.3">1) Fix C3 component pin name &quot;RXO&quot; should be &quot;RXI&quot;</text>
<text x="48.4" y="58.3">3.3V Power</text>
<text x="147.4" y="55.8" transform="rotate(-90 147.4 55.8)">User LED</text>
<text x="165.2" y="57.1">2) Scale open hardware graphic up</text>
<text x="43.3" y="111.7">USB Interface</text>
<text x="177.9" y="111.7">MPU PINS</text>
<text x="81.4" y="116.8">RESET, BOOT</text>
<text x="231.2" y="134.5">Dialog Programmer</text>
<text x="71.2" y="162.5">FPGA PINS</text>
<text x="228.7" y="165.5">Echidna</text>
<text x="96.6" y="173.9">&lt;&lt; CHECK THIS</text>
<text x="99.6" y="177.7">does it match the &quot;SparkFun standard&quot;?</text>
<text x="165.2" y="174.4">TriEmbed Community Project</text>
<text x="165.2" y="178.2">Espressif ESP32-C3-M1(4M) plus Dialog SLG47004V-DIP</text>
<text x="61.1" y="190.4">I2C for outboard programming</text>
<text x="183" y="188.4">Triangle Embedded Interest Group</text>
<text x="172.8" y="193.2">https://github.com/triembed/aardvark</text>
<text x="254.1" y="192.9">0.81</text>
</g>
<g font-size="3.5">
<text x="3.9" y="211">3/9/22</text>
<text x="14.7" y="211">10:52 AM /b/triembed/aardvark/eagle/v0.81/echidna-v0.81.sch (Sheet: 1/2)</text>
</g>
<g font-size="3.2" fill="#c90d0c">
<text x="175.3" y="196.7">3/9/22</text>
<text x="185.2" y="196.7">10:52 AM</text>
</g>
<g font-size="2.9" fill="#c90d0c">
<text x="213.9" y="165.5">Project:</text>
<text x="162.9" y="169.3">Description:</text>
<text x="255.3" y="188.1">REV:</text>
<text x="163.9" y="196.7">Date:</text>
</g>
<g font-size="2.5" fill="#808080">
<text x="66.1" y="27.9">IC1</text>
<text x="73.8" y="27.9">LM1117-3.3</text>
<text x="43.3" y="35.5">VBUS</text>
<text x="91.5" y="35.5">VOUT</text>
<text x="139.8" y="35.5">GP2</text>
<text x="33.1" y="40.6">UD+</text>
<text x="33.1" y="38">UD-</text>
<text x="54.5" y="39.9">C1</text>
<text x="111.8" y="38">VCC</text>
<text x="54.5" y="44.8">10uF</text>
<text x="133.2" y="47.7" transform="rotate(-90 133.2 47.7)">LED1</text>
<text x="143.3" y="47.7" transform="rotate(-90 143.3 47.7)">LED2</text>
<text x="71.2" y="58.3">GND</text>
<text x="128.1" y="59.6" transform="rotate(-90 128.1 59.6)">R1</text>
<text x="132.9" y="59.6" transform="rotate(-90 132.9 59.6)">510</text>
<text x="138.3" y="59.6" transform="rotate(-90 138.3 59.6)">R2</text>
<text x="143.1" y="59.6" transform="rotate(-90 143.1 59.6)">510</text>
<text x="127.1" y="68.5">GND</text>
<text x="137.2" y="68.5">GND</text>
<text x="78.8" y="76.1">EN</text>
<text x="96.6" y="76.1">GP9</text>
<text x="137.2" y="76.1">EN</text>
<text x="196.9" y="77.9">GP10</text>
<text x="30.6" y="81.2">VCC</text>
<text x="40.7" y="78">U1</text>
<text x="61.1" y="81.2">RXI</text>
<text x="61.1" y="83.7">TXO</text>
<text x="109.3" y="83.7">DTR</text>
<text x="124.3" y="82.2">10k</text>
<text x="167.7" y="78.7">EN</text>
<text x="167.7" y="81.2">GP9</text>
<text x="167.7" y="83.7">GP8</text>
<text x="198.3" y="83">GP6</text>
<text x="198.3" y="80.4">GP7</text>
<text x="21.4" y="85.6">C4</text>
<text x="30.6" y="88.8">UD+</text>
<text x="61.1" y="86.3">RTS</text>
<text x="61.1" y="88.8">DTR</text>
<text x="84.9" y="88.2">C3</text>
<text x="102.7" y="88.2">C5</text>
<text x="125.2" y="87">R3</text>
<text x="167.7" y="88.8">GP3</text>
<text x="167.7" y="86.3">GP4</text>
<text x="198.3" y="88.1">GP2</text>
<text x="198.3" y="85.5">GP5</text>
<text x="21.4" y="90.5">100nF</text>
<text x="30.6" y="91.4">UD-</text>
<text x="84.9" y="93">100nF</text>
<text x="102.7" y="93">100nF</text>
<text x="167.7" y="91.4">RXI</text>
<text x="167.7" y="93.9">TXO</text>
<text x="196.9" y="95.7">GP18</text>
<text x="198.1" y="90.6">SDA</text>
<text x="198.4" y="93.1">SCL</text>
<text x="109.3" y="101.5">RTS</text>
<text x="124.3" y="100">10k</text>
<text x="167.7" y="96.4">VCC</text>
<text x="167.7" y="99">GND</text>
<text x="196.9" y="98.2">GP19</text>
<text x="251.5" y="96.4">VCC</text>
<text x="40.7" y="104.1">CH340C</text>
<text x="125.2" y="104.8">R4</text>
<text x="156.3" y="104.1">SV3</text>
<text x="210" y="104.1">SV5</text>
<text x="226.1" y="106.6">SDA</text>
<text x="251.5" y="104.1">SCL</text>
<text x="32.7" y="111.7">GND</text>
<text x="73.8" y="109.1">GND</text>
<text x="91.5" y="109.1">GND</text>
<text x="137.2" y="109.1">GP9</text>
<text x="34.4" y="123.6">SV1</text>
<text x="43.3" y="126.9">VCC</text>
<text x="43.3" y="129.5">GPI(PIN21)</text>
<text x="43.3" y="132">OA1+(PIN23)</text>
<text x="106.8" y="126.9">GPIO(PIN19)</text>
<text x="106.8" y="132">OA1_OUT(PIN22)</text>
<text x="106.8" y="129.5">GPIO(PIN20)</text>
<text x="226.1" y="129.5">GND</text>
<text x="43.3" y="134.5">RH1B(PIN9)</text>
<text x="43.3" y="137.1">GPIO(PIN17)</text>
<text x="106.8" y="137.1">GPIO(PIN16)</text>
<text x="106.8" y="134.5">GPIO(PIN18)</text>
<text x="43.3" y="139.6">GPIO(PIN15)</text>
<text x="43.3" y="142.1">OA0_OUT(PIN5)</text>
<text x="106.8" y="139.6">GPIO(PIN12)</text>
<text x="106.8" y="142.1">RH0A(PIN6)</text>
<text x="43.3" y="144.7">SCL</text>
<text x="43.3" y="147.2">SDA</text>
<text x="43.3" y="149.8">OA0-(PIN3)</text>
<text x="106.8" y="149.8">GND</text>
<text x="106.8" y="144.7">OA0+(PIN4)</text>
<text x="106.8" y="147.2">OA1-(PIN24)</text>
<text x="128.7" y="154.8">SV4</text>
<text x="64.9" y="169.3">I2C-HDR</text>
<text x="73.8" y="172.6">SCL</text>
<text x="73.8" y="177.7">VCC</text>
<text x="73.8" y="175.2">SDA</text>
<text x="73.8" y="180.2">GND</text>
</g>
<g font-size="2.5" fill="#c90d0c">
<text x="73.8" y="93.9" transform="rotate(-90 73.8 93.9)">SP1</text>
<text x="78.8" y="93.9" transform="rotate(-90 78.8 93.9)">MTACT-SPST</text>
<text x="91.5" y="93.9" transform="rotate(-90 91.5 93.9)">SP2</text>
<text x="96.6" y="93.9" transform="rotate(-90 96.6 93.9)">MTACT-SPST</text>
<text x="78.8" y="121.8">FPGA1</text>
<text x="78.8" y="154.8">SLG47004V-DIP</text>
<text x="163.4" y="165">TITLE:echidna-v0.81</text>
<text x="163.1" y="187.6">Author, license:</text>
<text x="163.1" y="192.4">Repo:</text>
<text x="235" y="196.7">Sheet:</text>
<text x="249" y="196.7">1/2</text>
</g>
<g font-size="2.1" fill="#808080">
<text x="25.9" y="35.1">VBUS</text>
<text x="62.6" y="35.1">3</text>
<text x="83.7" y="35.1">2</text>
<text x="25.9" y="40.2">D+</text>
<text x="25.9" y="37.7">D-</text>
<text x="68.5" y="36.3">VIN VOUT</text>
<text x="74.5" y="40.8" transform="rotate(-90 74.5 40.8)">GND</text>
<text x="25.9" y="45.3">GND</text>
<text x="25.9" y="42.8">ID</text>
<text x="25.9" y="47.8">S1*4</text>
<text x="73.4" y="46.6" transform="rotate(-90 73.4 46.6)">1</text>
<text x="38" y="80.8">16</text>
<text x="39.2" y="83.4">4</text>
<text x="43.1" y="82">VCC</text>
<text x="49.2" y="82">TXO</text>
<text x="56.3" y="83.4">3</text>
<text x="56.3" y="80.8">2</text>
<text x="162.4" y="78.3">1</text>
<text x="162.4" y="80.8">2</text>
<text x="162.4" y="83.4">3</text>
<text x="180.2" y="79.4">EN</text>
<text x="180.2" y="82">GP9</text>
<text x="185.3" y="79.4">GP10</text>
<text x="186.5" y="82">GP7</text>
<text x="207.4" y="78.3">1</text>
<text x="207.4" y="80.8">2</text>
<text x="207.4" y="83.4">3</text>
<text x="38" y="85.9">15</text>
<text x="39.2" y="88.5">5</text>
<text x="43.1" y="87">R232 RTS</text>
<text x="43.1" y="89.6">UD+</text>
<text x="43.1" y="84.5">V3</text>
<text x="49.2" y="89.6">DTR</text>
<text x="50.1" y="84.5">RXI</text>
<text x="56.3" y="88.5">13</text>
<text x="56.3" y="85.9">14</text>
<text x="162.4" y="85.9">4</text>
<text x="162.4" y="88.5">5</text>
<text x="180.2" y="87">GP4</text>
<text x="180.2" y="89.6">GP3</text>
<text x="180.2" y="84.5">GP8</text>
<text x="186.5" y="89.6">GP2</text>
<text x="186.5" y="87">GP5</text>
<text x="186.5" y="84.5">GP6</text>
<text x="207.4" y="85.9">4</text>
<text x="207.4" y="88.5">5</text>
<text x="39.2" y="91">6</text>
<text x="43.1" y="92.1">UD-</text>
<text x="49" y="92.1">DCD</text>
<text x="51.5" y="94.7">RI</text>
<text x="56.3" y="91">12</text>
<text x="56.3" y="93.5">11</text>
<text x="162.4" y="91">6</text>
<text x="162.4" y="93.5">7</text>
<text x="180.2" y="92.1">RXO</text>
<text x="180.2" y="94.7">TXO</text>
<text x="186.5" y="94.7">GP0</text>
<text x="186.5" y="92.1">GP1</text>
<text x="207.4" y="91">6</text>
<text x="207.4" y="93.5">7</text>
<text x="39.2" y="98.6">1</text>
<text x="43.1" y="99.7">GND</text>
<text x="49.1" y="97.2">DSR</text>
<text x="49.4" y="99.7">CTS</text>
<text x="56.3" y="98.6">9</text>
<text x="56.3" y="96.1">10</text>
<text x="162.4" y="96.1">8</text>
<text x="162.4" y="98.6">9</text>
<text x="180.2" y="99.7">GND GP19</text>
<text x="180.2" y="97.2">VCC GP18</text>
<text x="207.4" y="96.1">8</text>
<text x="207.4" y="98.6">9</text>
<text x="235.3" y="96.1">1</text>
<text x="235.3" y="98.6">3</text>
<text x="235.3" y="101.2">5</text>
<text x="246.2" y="96.1">2</text>
<text x="246.2" y="98.6">4</text>
<text x="246.2" y="101.2">6</text>
<text x="235.3" y="103.7">7</text>
<text x="235.3" y="106.2">9</text>
<text x="246.2" y="103.7">8</text>
<text x="246.2" y="106.2">10</text>
<text x="234.1" y="111.3">13</text>
<text x="234.1" y="113.9">15</text>
<text x="234.3" y="108.8">11</text>
<text x="246.2" y="108.8">12</text>
<text x="246.2" y="111.3">14</text>
<text x="246.2" y="113.9">16</text>
<text x="234.1" y="116.4">17</text>
<text x="234.1" y="118.9">19</text>
<text x="246.2" y="116.4">18</text>
<text x="246.2" y="118.9">20</text>
<text x="40.5" y="131.6">8</text>
<text x="40.5" y="129.1">9</text>
<text x="40.5" y="126.6">10</text>
<text x="68.5" y="130.2">GPI(PIN21)</text>
<text x="68.5" y="127.7">VDD(PIN1)</text>
<text x="86.7" y="127.7">GPIO(PIN19)</text>
<text x="86.7" y="130.2">GPIO(PIN20)</text>
<text x="126.1" y="126.6">1</text>
<text x="126.1" y="129.1">2</text>
<text x="126.1" y="131.6">3</text>
<text x="40.5" y="136.7">6</text>
<text x="40.5" y="134.2">7</text>
<text x="68.5" y="132.8">OA1+(PIN23) OA1_OUT(PIN22)</text>
<text x="68.5" y="135.3">RH1B(PIN9)</text>
<text x="68.5" y="137.8">GPIO(PIN17)</text>
<text x="86.7" y="135.3">GPIO(PIN18)</text>
<text x="86.7" y="137.8">GPIO(PIN16)</text>
<text x="126.1" y="134.2">4</text>
<text x="126.1" y="136.7">5</text>
<text x="40.5" y="141.8">4</text>
<text x="40.5" y="139.3">5</text>
<text x="68.5" y="140.4">GPIO(PIN15)</text>
<text x="68.5" y="142.9">OA0_OUT(PIN5)</text>
<text x="86.7" y="140.4">GPIO(PIN12)</text>
<text x="87.5" y="142.9">RH0A(PIN6)</text>
<text x="126.1" y="139.3">6</text>
<text x="126.1" y="141.8">7</text>
<text x="40.5" y="149.4">1</text>
<text x="40.5" y="146.9">2</text>
<text x="40.5" y="144.3">3</text>
<text x="68.5" y="145.4">SCL(PIN10)</text>
<text x="68.5" y="148">SDA(PIN11)</text>
<text x="87" y="148">OA1-(PIN24)</text>
<text x="87.6" y="145.4">OA0+(PIN4)</text>
<text x="124.9" y="149.4">10</text>
<text x="126.1" y="144.3">8</text>
<text x="126.1" y="146.9">9</text>
<text x="68.5" y="150.5">OA0-(PIN3)</text>
<text x="88.4" y="150.5">GND(PIN2)</text>
<text x="71" y="172.3">4</text>
<text x="85.5" y="172.3">4</text>
<text x="71" y="179.9">1</text>
<text x="71" y="177.3">2</text>
<text x="71" y="174.8">3</text>
<text x="85.5" y="179.9">1</text>
<text x="85.5" y="177.3">2</text>
<text x="85.5" y="174.8">3</text>
</g>
<g font-size="1.8" fill="#c90d0c">
<text x="183" y="73.6">MOD1</text>
<text x="180.4" y="104.1">ESP32-C3-M1</text>
</g>
</svg>
